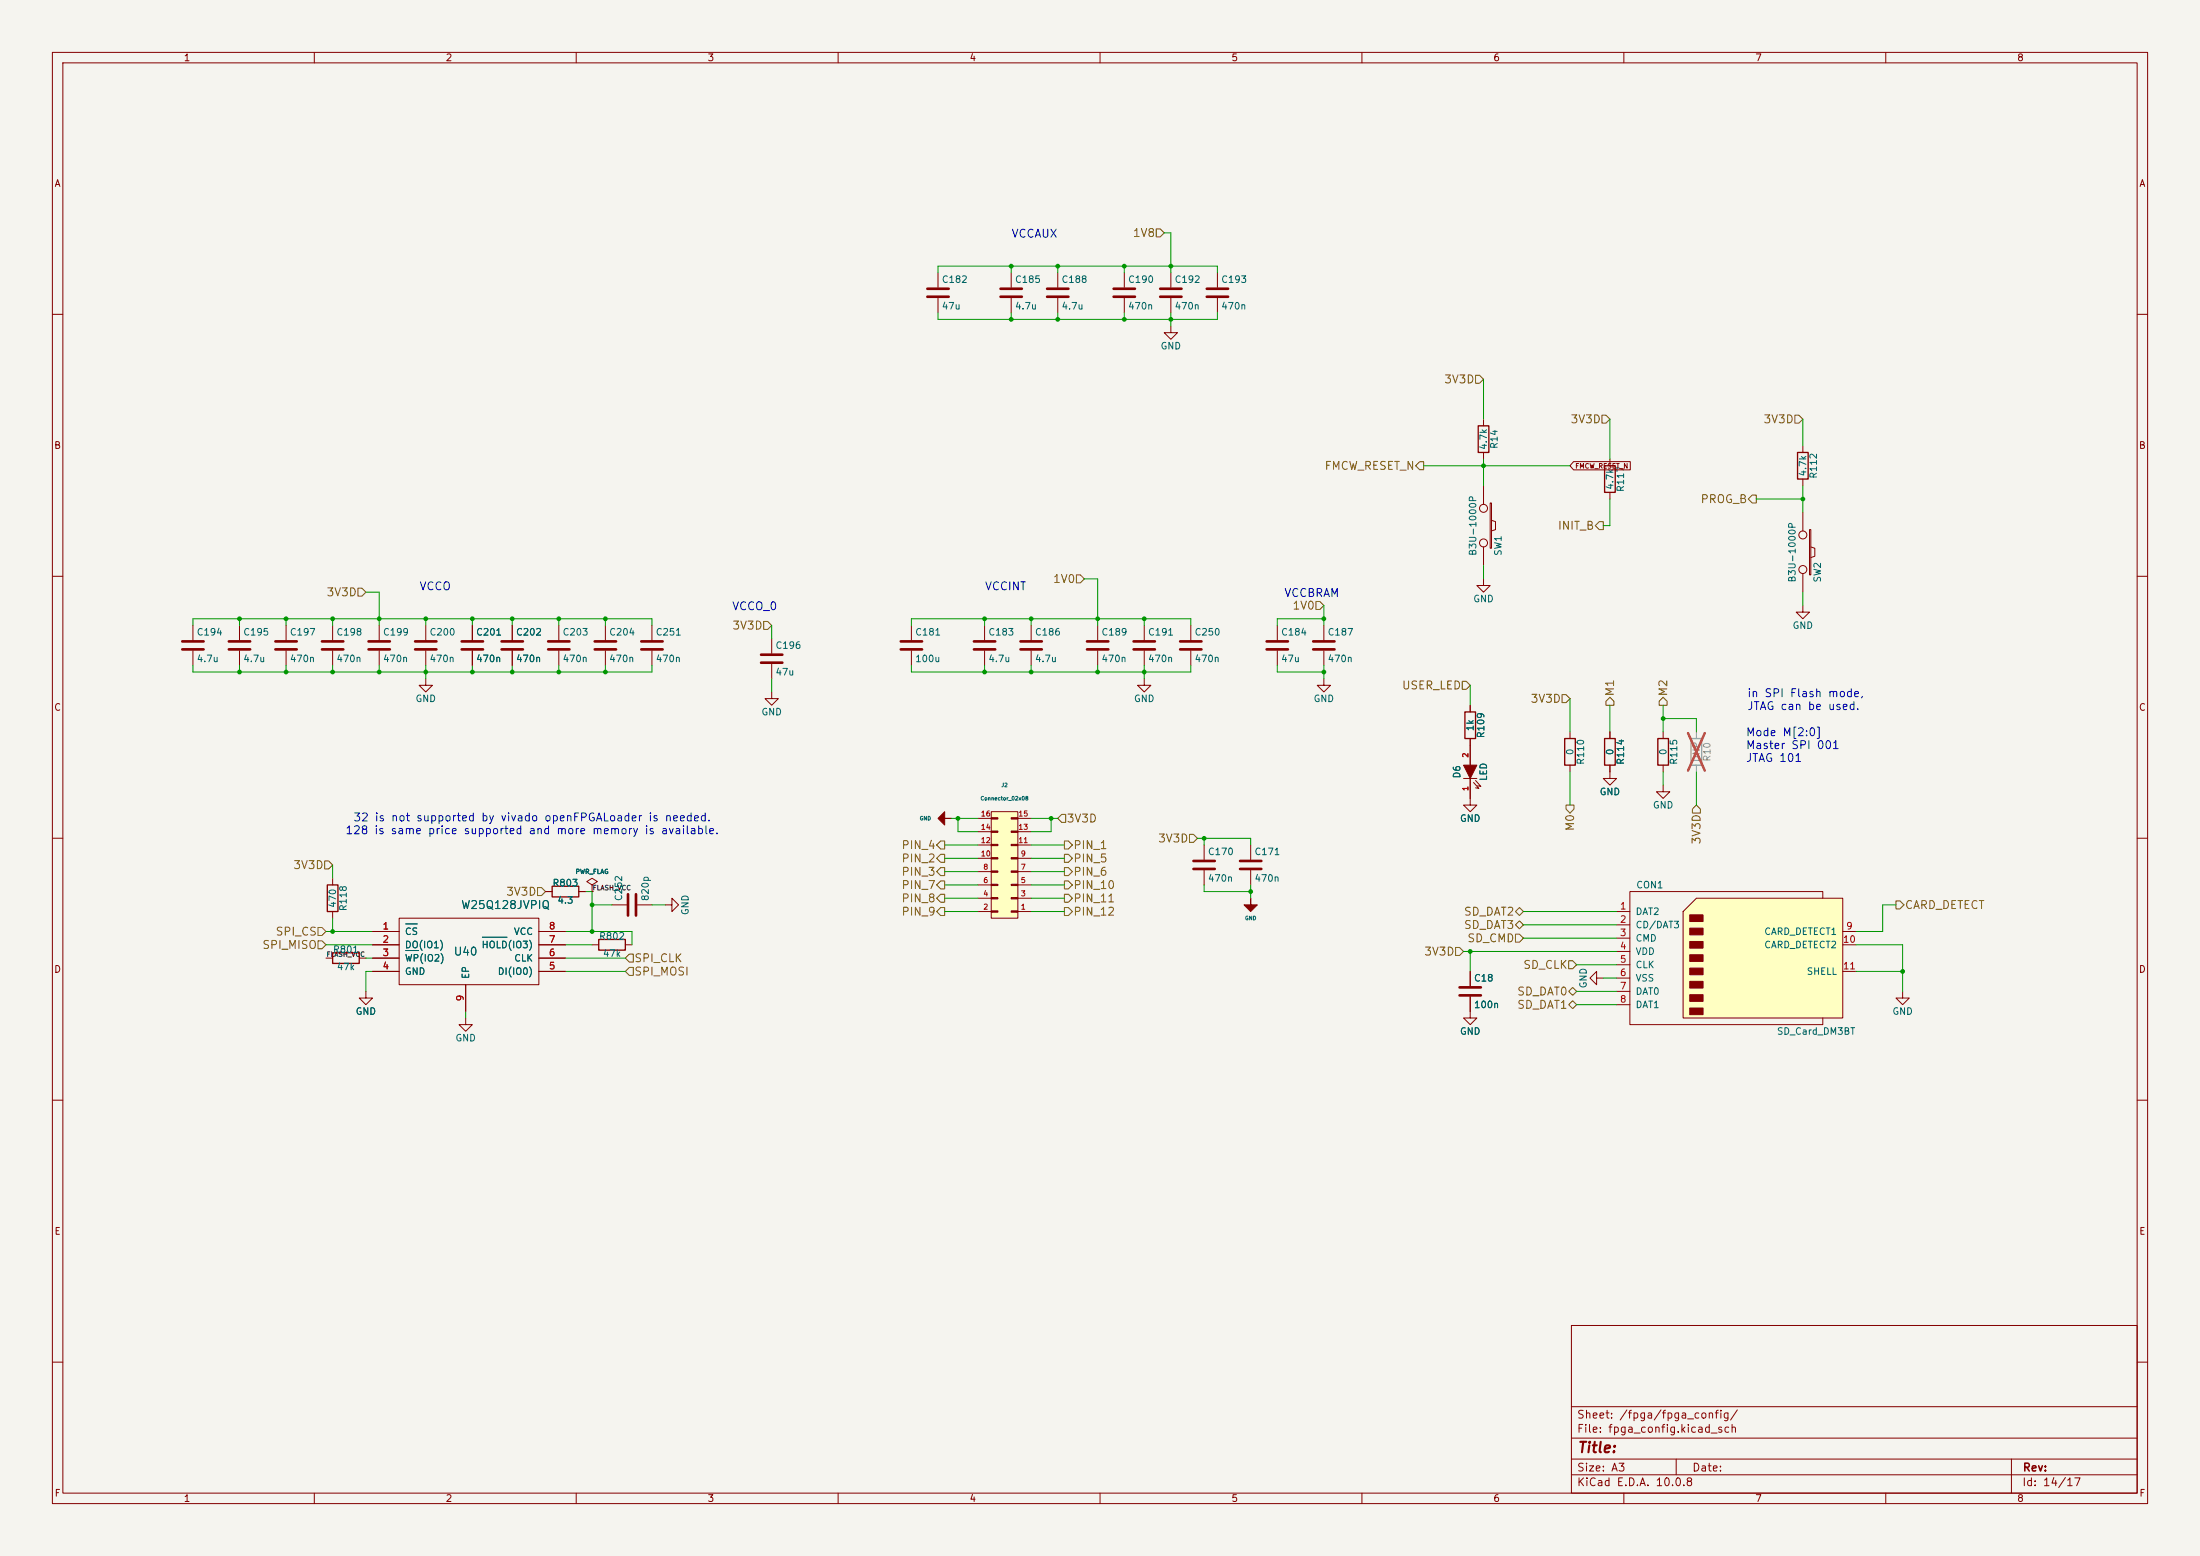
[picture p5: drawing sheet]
<svg xmlns="http://www.w3.org/2000/svg" width="420mm" height="297mm" viewBox="0 0 420 297" stroke-linecap="round" stroke-linejoin="round" font-family="sans-serif">
<path d="M0 0h420v297h-420z" fill="#f5f4ef" stroke="#f5f4ef" stroke-width=".19"/>
<g fill="none" stroke="#840000" stroke-width=".19">
<path d="M10 10h400v277h-400zM12 12h396v273h-396zM60 10v2M110 10v2M160 10v2M210 10v2M260 10v2M310 10v2M360 10v2M10 60h2M408 60h2M344.2 85.1v1.3"/>
<path d="M344.2 91.4v1.3M10 110h2M45.7 119.4v2.8M97.8 119.4v2.8M188 119.4v2.8M408 110h2M45.7 124.2v2.8M97.8 124.2v2.8M188 124.2v2.8M10 160h2M408 160h2M116.8 172.7h2.8"/>
<path d="M121.7 172.7h2.8M62.2 182.9h1.3M68.6 182.9h1.2M69.8 189.2v1.3h1.3l-1.3 1.3-1.2-1.3h1.2M280.7 185.4v2.8M280.7 190.2v2.8M10 210h2M408 210h2M300 253h108v32h-108zM10 260h2M300 278.5h108M300 274.5h108"/>
<path d="M300 268.5h108M320 278.5v3M384 278.5v6.5M408 260h2M60 285v2M110 285v2M160 285v2M210 285v2M260 285v2M300 281.5h108M310 285v2M360 285v2"/>
</g>
<g fill="#840000" stroke="#840000" stroke-width=".19">
<path d="M180.3 154.9v1.3h1.3h-1.3v1.3l-1.2-1.3z"/>
<path d="M238.8 171.5v1.2h1.2l-1.2 1.3-1.3-1.3h1.3z"/>
</g>
<path d="M343.2 86.4h2v5h-2zM63.5 181.9h5.1v2h-5.1z" fill="none" stroke="#840000" stroke-width=".25"/>
<path d="M43.7 122.4h4.1M43.7 124h4.1M95.8 122.4h4M95.8 124h4M185.9 122.4h4.1M185.9 124h4.1M119.9 170.7v4.1M121.4 170.7v4.1M278.6 188.5h4.1M278.6 190h4.1" fill="none" stroke="#840000" stroke-width=".51"/>
<path d="M189.2 154.9h5.1v20.4h-5.1z" fill="#ffffc2"/>
<g fill="none" stroke="#840000" stroke-width=".19">
<path d="M193 52.1v2.8M193 56.9v2.8M201.9 52.1v2.8M201.9 56.9v2.8M214.6 52.1v2.8M214.6 56.9v2.8M223.5 52.1v2.8M223.5 56.9v2.8M232.4 52.1v2.8M232.4 56.9v2.8M223.5 62.2v1.3h1.3l-1.3 1.3-1.3-1.3h1.3M283.2 80v1.3"/>
<path d="M283.2 86.4v1.2M283.2 92.7v3.6M284.5 96h.2v8.6h-.2zM284.7 99.3l.8 .3v1.5l-.8 .2M307.3 87.6v1.3M307.3 94v1.3M344.2 97.8v3.5M36.8 119.4v2.8M54.6 119.4v2.8M63.5 119.4v2.8M72.4 119.4v2.8M81.3 119.4v2.8"/>
<path d="M90.2 119.4v2.8M106.7 119.4v2.8M115.6 119.4v2.8M124.5 119.4v2.8M174 119.4v2.8M209.5 119.4v2.8M218.4 119.4v2.8M227.3 119.4v2.8M243.8 119.4v2.8M252.7 119.4v2.8M283.2 110.5v1.3h1.3l-1.3 1.2-1.3-1.2h1.3M283.2 104.4v3.6"/>
<path d="M344.2 115.6v1.2h1.2l-1.2 1.3-1.3-1.3h1.3M344.2 109.5v3.5M345.4 101.1h.3v8.6h-.3zM345.7 104.4l.8 .2v1.6l-.8 .2M36.8 124.2v2.8M54.6 124.2v2.8M63.5 124.2v2.8M72.4 124.2v2.8M81.3 129.5v1.3h1.2l-1.2 1.3-1.3-1.3h1.3M81.3 124.2v2.8M90.2 124.2v2.8M106.7 124.2v2.8"/>
<path d="M115.6 124.2v2.8M124.5 124.2v2.8M147.3 132.1v1.3h1.3l-1.3 1.2-1.3-1.2h1.3M147.3 121.9v2.8M147.3 126.7v2.8M174 124.2v2.8M209.5 124.2v2.8M218.4 129.5v1.3h1.3l-1.3 1.3-1.2-1.3h1.2M218.4 124.2v2.8M227.3 124.2v2.8M243.8 124.2v2.8M252.7 129.5v1.3h1.3l-1.3 1.3-1.2-1.3h1.2"/>
<path d="M252.7 124.2v2.8M280.7 134.6v1.3M299.7 139.7v1.3M307.3 139.7v1.3M186.7 158.8h3M186.7 156.2h3M189.2 154.9h5.1v20.4h-5.1zM193.9 158.8h2.9M193.9 156.2h2.9M279.4 148.6h2.5M280.7 148.6v5.1h1.2l-1.2 1.2-1.3-1.2h1.3M280.7 141v5.1"/>
<path d="M281.3 149.4l1 1.1-.6-.1M281.7 149l1 1.1-.6-.1M299.7 146.1v1.2M307.3 146.1v2.5h1.3l-1.3 1.3-1.2-1.3h1.2M63.5 167.6v1.3M63.5 174v1.3M71.1 177.8h5.1M76.2 175.3h26.7v12.7h-26.7zM102.9 177.8h5M104.1 170.2h1.3M110.5 170.2h1.3M113 168.9l1-.6-1-.7-1 .7 1 .6v1.3"/>
<path d="M113 170.2h.1M127 172.7h1.3v-1.2l1.2 1.2-1.2 1.3v-1.3M186.7 174h3M186.7 171.5h3M186.7 168.9h3M186.7 166.4h3M186.7 163.8h3M186.7 161.3h3M193.9 174h2.9M193.9 171.5h2.9M193.9 168.9h2.9M193.9 166.4h2.9"/>
<path d="M193.9 163.8h2.9M193.9 161.3h2.9M229.9 161.3v2.8M229.9 166.1v2.8M238.8 161.3v2.8M238.8 166.1v2.8M71.1 180.3h5.1M71.1 182.9h5.1M71.1 185.4h5.1M88.9 194.3v1.3h1.3l-1.3 1.3-1.3-1.3h1.3M88.9 188v5M102.9 180.3h5"/>
<path d="M102.9 182.9h5M102.9 185.4h5M113 180.3h1.3M119.4 180.3h1.2M280.7 193v1.3h1.2l-1.2 1.3-1.3-1.3h1.3M304.8 186.7v-1.3l-1.3 1.3 1.3 1.3v-1.3h1.3"/>
<circle cx="283.2" cy="97" r=".76"/>
<circle cx="283.2" cy="103.6" r=".76"/>
<circle cx="344.2" cy="102.1" r=".76"/>
<circle cx="344.2" cy="108.7" r=".76"/>
</g>
<g fill="#840000" stroke="#840000" stroke-width=".19">
<path d="M193 173.9h1.3v.2h-1.3z"/>
<path d="M193 171.3h1.3v.3h-1.3z"/>
<path d="M193 168.8h1.3v.2h-1.3z"/>
<path d="M193 166.2h1.3v.3h-1.3z"/>
<path d="M193 163.7h1.3v.3h-1.3z"/>
<path d="M193 161.2h1.3v.2h-1.3z"/>
<path d="M193 158.6h1.3v.3h-1.3z"/>
<path d="M193 156.1h1.3v.2h-1.3z"/>
<path d="M189.2 173.9h1.3v.2h-1.3z"/>
<path d="M189.2 171.3h1.3v.3h-1.3z"/>
<path d="M189.2 168.8h1.3v.2h-1.3z"/>
<path d="M189.2 166.2h1.3v.3h-1.3z"/>
<path d="M189.2 163.7h1.3v.3h-1.3z"/>
<path d="M189.2 161.2h1.3v.2h-1.3z"/>
<path d="M189.2 158.6h1.3v.3h-1.3z"/>
<path d="M189.2 156.1h1.3v.2h-1.3z"/>
<path d="M279.4 146.1h2.5l-1.2 2.5z"/>
</g>
<g fill="none" stroke="#840000" stroke-width=".51">
<path d="M191 55.1h4.1M191 56.6h4.1M199.9 55.1h4.1M199.9 56.6h4.1M212.6 55.1h4.1M212.6 56.6h4.1M221.5 55.1h4.1M221.5 56.6h4.1M230.4 55.1h4M230.4 56.6h4M34.8 122.4h4.1M34.8 124h4.1"/>
<path d="M52.6 122.4h4M52.6 124h4M61.5 122.4h4M61.5 124h4M70.4 122.4h4M70.4 124h4M79.2 122.4h4.1M79.2 124h4.1M88.1 122.4h4.1M88.1 124h4.1M104.6 122.4h4.1M104.6 124h4.1"/>
<path d="M113.5 122.4h4.1M113.5 124h4.1M122.4 122.4h4.1M122.4 124h4.1M145.3 125h4.1M145.3 126.5h4.1M172 122.4h4M172 124h4M207.5 122.4h4.1M207.5 124h4.1M216.4 122.4h4.1M216.4 124h4.1"/>
<path d="M225.3 122.4h4.1M225.3 124h4.1M241.8 122.4h4.1M241.8 124h4.1M250.7 122.4h4.1M250.7 124h4.1M227.8 164.3h4.1M227.8 165.9h4.1M236.7 164.3h4.1M236.7 165.9h4.1"/>
</g>
<path d="M282.2 81.3h2v5.1h-2zM306.3 88.9h2.1v5.1h-2.1zM279.7 135.9h2v5.1h-2zM298.7 141h2v5.1h-2zM306.3 141h2.1v5.1h-2.1zM62.5 168.9h2v5.1h-2zM105.4 169.2h5.1v2h-5.1zM114.3 179.3h5.1v2.1h-5.1z" fill="none" stroke="#840000" stroke-width=".25"/>
<path d="M77.4 176.4h2.3M92.1 178.9h4.7M77.4 181.4h2.5" fill="none" stroke="#006464" stroke-width=".19"/>
<path d="M321.3 174l2.5-2.5h28v22.8h-30.5z" fill="#ffffc2"/>
<g fill="none" stroke="#840000" stroke-width=".19">
<path d="M179.1 52.1v2.8M179.1 56.9v2.8M300.4 88.1h10.8v1.6h-10.8l-.7-.8zM90.2 119.4v2.8M97.8 119.4v2.8M196.8 119.4v2.8M90.2 124.2v2.8M97.8 124.2v2.8M196.8 124.2v2.8M280.7 134.6v1.3M307.3 139.7v1.3M317.5 139.7v1.3"/>
<path d="M280.7 141v5.1M280.7 148.6v3.8M307.3 146.1v1.2M317.5 149.9v1.2h1.3l-1.3 1.3-1.3-1.3h1.3M317.5 146.1v1.2M71.1 177.8h5.1M102.9 177.8h5M104.1 170.2h1.3M110.5 170.2h1.3M113 170.2h.1M308.6 174h2.5M308.6 176.5h2.5"/>
<path d="M308.6 179.1h2.5M321.3 174l2.5-2.5h28v22.8h-30.5zM348 171.5v-1.3h-36.9v25.4h36.9v-1.3M351.8 177.8h2.5M71.1 180.3h5.1M71.1 185.4h5.1M71.1 182.9h5.1M88.9 188v5M102.9 180.3h5M102.9 185.4h5M102.9 182.9h5M280.7 185.4v2.8"/>
<path d="M280.7 190.2v2.8M308.6 181.6h2.5M308.6 184.2h2.5M308.6 186.7h2.5M308.6 189.2h2.5M308.6 191.8h2.5M351.8 180.3h2.5M351.8 185.4h2.5M363.2 189.2v1.3h1.3l-1.3 1.3-1.3-1.3h1.3"/>
</g>
<g fill="#840000" stroke="#840000" stroke-width=".19">
<path d="M322.6 174.6h2.5v1.3h-2.5z"/>
<path d="M322.6 177.2h2.5v1.2h-2.5z"/>
<path d="M322.6 179.7h2.5v1.3h-2.5z"/>
<path d="M322.6 182.2h2.5v1.3h-2.5z"/>
<path d="M322.6 184.8h2.5v1.3h-2.5z"/>
<path d="M322.6 187.3h2.5v1.3h-2.5z"/>
<path d="M322.6 189.9h2.5v1.2h-2.5z"/>
<path d="M322.6 192.4h2.5v1.3h-2.5z"/>
</g>
<path d="M322.8 141h2.1v5.1h-2.1z" fill="none" stroke="#9c9b98" stroke-width=".25"/>
<path d="M323.8 139.7v1.3M323.8 146.1v1.2" fill="none" stroke="#9c9b98" stroke-width=".19"/>
<path d="M322.2 139.9l3.3 7.2M325.5 139.9l-3.3 7.2" fill="none" stroke="#e12e31" stroke-width=".46"/>
<path d="M316.5 141h2v5.1h-2z" fill="none" stroke="#840000" stroke-width=".25"/>
<path d="M177 55.1h4.1M177 56.6h4.1M194.8 122.4h4.1M194.8 124h4.1" fill="none" stroke="#840000" stroke-width=".51"/>
<g fill="none" stroke="#725600" stroke-width=".19">
<path d="M220.7 43.7h.8l.7 .8-.7 .7h-.8zM281.7 71.6h.7l.8 .8-.8 .8h-.7zM305.8 79.2h.8l.7 .8-.7 .8h-.8zM342.6 79.2h.8l.8 .8-.8 .8h-.8zM270.3 88.9l.7-.8h.8v1.6h-.8zM305.3 99.6h.8v1.5h-.8l-.8-.8zM333.8 95.3l.7-.8h.8v1.5h-.8zM68.3 112.3h.8l.7 .7-.7 .8h-.8zM145.8 118.6h.8l.7 .8-.7 .7h-.8zM205.5 109.7h.7l.8 .8-.8 .8h-.7zM251.2 114.8h.8l.7 .8-.7 .7h-.8zM279.1 130h.8l.8 .8-.8 .8h-.8z"/>
<path d="M298.2 132.6h.8l.7 .8-.7 .7h-.8zM307.3 133.1l.8 .8v.7h-1.5v-.7zM317.5 133.1l.8 .8v.7h-1.6v-.7zM202.7 155.4h.8v1.6h-.8l-.8-.8zM227.1 159.3h.7l.8 .7-.8 .8h-.7zM299 153.7h1.5v.7l-.8 .8-.7-.8zM323.8 153.7l.8 .7v.8h-1.5v-.8zM60.7 179.6h.8l.7 .7-.7 .8h-.8zM60.7 177h.8l.7 .8-.7 .8h-.8zM62 164.3h.7l.8 .8-.8 .8h-.7zM102.6 169.4h.8l.7 .8-.7 .7h-.8zM178.8 161.3l.8-.8h.7v1.6h-.7z"/>
<path d="M179.6 170.7h.7v1.5h-.7l-.8-.7zM179.6 168.1h.7v1.6h-.7l-.8-.8zM179.6 173.2h.7v1.6h-.7l-.8-.8zM179.6 165.6h.7v1.5h-.7l-.8-.7zM179.6 163.1h.7v1.5h-.7l-.8-.8zM203.2 165.6h.8l.7 .8-.7 .7h-.8zM203.2 168.1h.8l.7 .8-.7 .8h-.8zM203.2 163.1h.8l.7 .7-.7 .8h-.8zM203.2 160.5h.8l.7 .8-.7 .8h-.8zM203.2 173.2h.8l.7 .8-.7 .8h-.8zM203.2 170.7h.8l.7 .8-.7 .7h-.8zM289.3 178.3h.8l.7 .8-.7 .7h-.8z"/>
<path d="M289.3 176.5l.8-.7 .7 .7-.7 .8zM290.1 173.2l.7 .8-.7 .8-.8-.8zM361.9 172h.8l.8 .7-.8 .8h-.8zM120.1 184.7h.8v1.5h-.8l-.7-.8zM120.1 182.1h.8v1.5h-.8l-.7-.7zM277.9 180.8h.7l.8 .8-.8 .8h-.7zM299.5 183.4h.7l.8 .8-.8 .7h-.7zM299.5 191.8l.7-.8 .8 .8-.8 .7zM299.5 189.2l.7-.7 .8 .7-.8 .8z"/>
</g>
<g fill="none" stroke="#009600" stroke-width=".19">
<path d="M179.1 52.1v-1.3h53.3v1.3M179.1 59.7v1.3h53.3v-1.3M193 50.8v1.3M193 59.7v1.3M201.9 50.8v1.3M201.9 59.7v1.3M214.6 50.8v1.3M214.6 59.7v1.3M222.2 44.5h1.3v7.6M223.5 59.7v2.5M283.2 72.4v7.6M271.8 88.9h27.9"/>
<path d="M283.2 87.6v5.1M307.3 80v7.6M307.3 95.3v5h-1.2M335.3 95.3h8.9M344.2 80v5.1M344.2 92.7v5.1M36.8 119.4v-1.3h87.7v1.3M45.7 118.1v1.3M54.6 118.1v1.3M63.5 118.1v1.3M69.8 113h2.6v6.4M81.3 118.1v1.3"/>
<path d="M90.2 118.1v1.3M97.8 118.1v1.3M106.7 118.1v1.3M115.6 118.1v1.3M147.3 119.4v2.5M174 119.4v-1.3h53.3v1.3M188 118.1v1.3M196.8 118.1v1.3M207 110.5h2.5v8.9M218.4 118.1v1.3M252.7 118.1h-8.9v1.3M252.7 115.6v3.8"/>
<path d="M283.2 108v2.5M344.2 113v2.6M36.8 127v1.3h87.7v-1.3M45.7 127v1.3M54.6 127v1.3M63.5 127v1.3M72.4 127v1.3M81.3 127v2.5M90.2 127v1.3M97.8 127v1.3M106.7 127v1.3M115.6 127v1.3"/>
<path d="M147.3 129.5v2.6M174 127v1.3h53.3v-1.3M188 127v1.3M196.8 127v1.3M209.5 127v1.3M218.4 127v2.5M243.8 127v1.3h8.9M252.7 127v2.5M280.7 130.8v3.8M299.7 133.4v6.3M307.3 134.6v5.1M317.5 134.6v5.1"/>
<path d="M317.5 137.2h6.3v2.5M181.6 156.2h5.1M182.9 156.2v2.6h3.8M196.8 156.2h5.1M200.7 156.2v2.6h-3.9M299.7 147.3v6.4M317.5 147.3v2.6M323.8 147.3v6.4M62.2 177.8h8.9M63.5 165.1v2.5M63.5 175.3v2.5M107.9 177.8h12.7v2.5"/>
<path d="M111.8 170.2h1.2v7.6M113 172.7h3.8M124.5 172.7h2.5M180.3 174h6.4M180.3 163.8h6.4M180.3 166.4h6.4M180.3 161.3h6.4M180.3 171.5h6.4M180.3 168.9h6.4M196.8 174h6.4M196.8 163.8h6.4M196.8 166.4h6.4"/>
<path d="M196.8 161.3h6.4M196.8 171.5h6.4M196.8 168.9h6.4M228.6 160h10.2v1.3M229.9 168.9v1.3h8.9M229.9 160v1.3M238.8 168.9v2.6M290.8 176.5h17.8M290.8 174h17.8M290.8 179.1h17.8M361.9 172.7h-2.5v5.1h-5.1M62.2 180.3h8.9"/>
<path d="M69.8 182.9h1.3M71.1 185.4h-1.3v3.8M88.9 193v1.3M107.9 180.3h5.1M107.9 185.4h11.5M107.9 182.9h11.5M279.4 181.6h29.2M280.7 181.6v3.8M301 184.2h7.6M301 189.2h7.6M301 191.8h7.6M306.1 186.7h2.5"/>
<path d="M354.3 180.3h8.9v8.9M354.3 185.4h8.9"/>
</g>
<path d="M77.4 176.4h2.3M92.1 178.9h4.7M77.4 181.4h2.5" fill="none" stroke="#006464" stroke-width=".19"/>
<g fill="#009600">
<circle cx="45.7" cy="128.3" r=".46"/>
<circle cx="54.6" cy="118.1" r=".46"/>
<circle cx="45.7" cy="118.1" r=".46"/>
<circle cx="90.2" cy="118.1" r=".46"/>
<circle cx="54.6" cy="128.3" r=".46"/>
<circle cx="72.4" cy="118.1" r=".46"/>
<circle cx="63.5" cy="118.1" r=".46"/>
<circle cx="81.3" cy="118.1" r=".46"/>
<circle cx="97.8" cy="118.1" r=".46"/>
<circle cx="188" cy="118.1" r=".46"/>
<circle cx="200.7" cy="156.2" r=".46"/>
<circle cx="182.9" cy="156.2" r=".46"/>
<circle cx="188" cy="128.3" r=".46"/>
<circle cx="97.8" cy="128.3" r=".46"/>
<circle cx="115.6" cy="128.3" r=".46"/>
<circle cx="113" cy="177.8" r=".46"/>
<circle cx="113" cy="172.7" r=".46"/>
<circle cx="106.7" cy="118.1" r=".46"/>
<circle cx="106.7" cy="128.3" r=".46"/>
<circle cx="115.6" cy="118.1" r=".46"/>
<circle cx="63.5" cy="128.3" r=".46"/>
<circle cx="81.3" cy="128.3" r=".46"/>
<circle cx="90.2" cy="128.3" r=".46"/>
<circle cx="72.4" cy="128.3" r=".46"/>
<circle cx="63.5" cy="177.8" r=".46"/>
<circle cx="193" cy="50.8" r=".46"/>
<circle cx="201.9" cy="50.8" r=".46"/>
<circle cx="223.5" cy="50.8" r=".46"/>
<circle cx="214.6" cy="50.8" r=".46"/>
<circle cx="201.9" cy="61" r=".46"/>
<circle cx="193" cy="61" r=".46"/>
<circle cx="280.7" cy="181.6" r=".46"/>
<circle cx="229.9" cy="160" r=".46"/>
<circle cx="238.8" cy="170.2" r=".46"/>
<circle cx="252.7" cy="118.1" r=".46"/>
<circle cx="218.4" cy="128.3" r=".46"/>
<circle cx="218.4" cy="118.1" r=".46"/>
<circle cx="252.7" cy="128.3" r=".46"/>
<circle cx="344.2" cy="95.3" r=".46"/>
<circle cx="196.8" cy="128.3" r=".46"/>
<circle cx="209.5" cy="128.3" r=".46"/>
<circle cx="317.5" cy="137.2" r=".46"/>
<circle cx="283.2" cy="88.9" r=".46"/>
<circle cx="363.2" cy="185.4" r=".46"/>
<circle cx="209.5" cy="118.1" r=".46"/>
<circle cx="214.6" cy="61" r=".46"/>
<circle cx="223.5" cy="61" r=".46"/>
<circle cx="196.8" cy="118.1" r=".46"/>
</g>
<text font-size="2" fill="#840000" x="301" y="277.8">Title:</text>
<g font-size="1.5" fill="#0000c2">
<text x="193" y="45.7">VCCAUX</text>
<text x="80" y="113">VCCO</text>
<text x="187.9" y="113">VCCINT</text>
<text x="139.6" y="116.9">VCCO_0</text>
<text x="245.1" y="114.3">VCCBRAM</text>
<text x="333.4" y="133.5">in SPI Flash mode,</text>
<text x="333.4" y="135.9">JTAG can be used.</text>
<text x="333.2" y="140.9">Mode M[2:0]</text>
<text x="333.2" y="143.4">Master SPI 001</text>
<text x="333.2" y="145.8">JTAG 101</text>
<text x="65.8" y="159.6">128 is same price supported and more memory is available.</text>
<text x="67.3" y="157.2">32 is not supported by vivado openFPGALoader is needed.</text>
</g>
<g font-size="1.5" fill="#725600">
<text x="216.1" y="45.6">1V8</text>
<text x="275.6" y="73.5">3V3D</text>
<text x="299.7" y="81.2">3V3D</text>
<text x="336.5" y="81.2">3V3D</text>
<text x="252.8" y="90.1">FMCW_RESET_N</text>
<text x="297.3" y="101.5">INIT_B</text>
<text x="324.5" y="96.4">PROG_B</text>
<text x="200.9" y="111.6">1V0</text>
<text x="62.2" y="114.2">3V3D</text>
<text x="246.6" y="116.7">1V0</text>
<text x="139.7" y="120.5">3V3D</text>
<text x="267.5" y="132">USER_LED</text>
<text x="292.1" y="134.5">3V3D</text>
<text x="308.5" y="133" transform="rotate(-90 308.5 133)">M1</text>
<text x="318.7" y="133" transform="rotate(-90 318.7 133)">M2</text>
<text x="203.5" y="157.4">3V3D</text>
<text x="221" y="161.2">3V3D</text>
<text x="300.9" y="158.8" transform="rotate(-90 300.9 158.8)">M0</text>
<text x="325" y="161.3" transform="rotate(-90 325 161.3)">3V3D</text>
<text x="55.9" y="166.3">3V3D</text>
<text x="172" y="167.5">PIN_3</text>
<text x="172" y="165">PIN_2</text>
<text x="172" y="162.4">PIN_4</text>
<text x="204.8" y="167.5">PIN_6</text>
<text x="204.8" y="165">PIN_5</text>
<text x="204.8" y="162.4">PIN_1</text>
<text x="96.5" y="171.3">3V3D</text>
<text x="172" y="172.6">PIN_8</text>
<text x="172" y="170.1">PIN_7</text>
<text x="204.8" y="170.1">PIN_10</text>
<text x="204.8" y="172.6">PIN_11</text>
<text x="363.5" y="173.9">CARD_DETECT</text>
<text x="52.5" y="179">SPI_CS</text>
<text x="172" y="175.1">PIN_9</text>
<text x="204.8" y="175.1">PIN_12</text>
<text x="279.4" y="175.1">SD_DAT2</text>
<text x="279.4" y="177.7">SD_DAT3</text>
<text x="50" y="181.5">SPI_MISO</text>
<text x="121" y="184">SPI_CLK</text>
<text x="271.8" y="182.8">3V3D</text>
<text x="280" y="180.2">SD_CMD</text>
<text x="290.7" y="185.3">SD_CLK</text>
<text x="121" y="186.6">SPI_MOSI</text>
<text x="289.5" y="190.4">SD_DAT0</text>
<text x="289.5" y="192.9">SD_DAT1</text>
</g>
<g font-size="1.5" fill="#006464">
<text x="87.9" y="173.9">W25Q128JVPIQ</text>
<text x="86.5" y="182.8">U40</text>
</g>
<g font-size="1.5" fill="#840000">
<text x="300.9" y="273.8">File: fpga_config.kicad_sch</text>
<text x="300.9" y="271.1">Sheet: /fpga/fpga_config/</text>
<text x="300.9" y="281.2">Size: A3</text>
<text x="322.9" y="281.2">Date:</text>
<text x="386" y="281.2">Rev:</text>
<text x="300.9" y="284">KiCad E.D.A. 10.0.8</text>
<text x="385.9" y="284">Id: 14/17</text>
</g>
<g font-size="1.3" fill="#840000">
<text x="35" y="12">1</text>
<text x="85" y="12">2</text>
<text x="135" y="12">3</text>
<text x="185" y="12">4</text>
<text x="235" y="12">5</text>
<text x="285" y="12">6</text>
<text x="335" y="12">7</text>
<text x="385" y="12">8</text>
<text x="10.3" y="36">A</text>
<text x="408.3" y="36">A</text>
<text x="10.2" y="86">B</text>
<text x="408.2" y="86">B</text>
<text x="10.2" y="136">C</text>
<text x="408.2" y="136">C</text>
<text x="10.2" y="186">D</text>
<text x="408.2" y="186">D</text>
<text x="10.3" y="236">E</text>
<text x="408.3" y="236">E</text>
<text x="10.3" y="286">F</text>
<text x="35" y="287">1</text>
<text x="85" y="287">2</text>
<text x="135" y="287">3</text>
<text x="185" y="287">4</text>
<text x="235" y="287">5</text>
<text x="285" y="287">6</text>
<text x="335" y="287">7</text>
<text x="385" y="287">8</text>
<text x="408.3" y="286">F</text>
</g>
<g font-size="1.3" fill="#006464">
<text x="179.7" y="54.3">C182</text>
<text x="179.7" y="59.4">47u</text>
<text x="193.7" y="54.3">C185</text>
<text x="193.7" y="59.4">4.7u</text>
<text x="202.5" y="54.3">C188</text>
<text x="202.5" y="59.4">4.7u</text>
<text x="215.2" y="54.3">C190</text>
<text x="215.2" y="59.4">470n</text>
<text x="224.1" y="54.3">C192</text>
<text x="224.1" y="59.4">470n</text>
<text x="233" y="54.3">C193</text>
<text x="233" y="59.4">470n</text>
<text x="221.5" y="67">GND</text>
<text x="284.2" y="86" transform="rotate(-90 284.2 86)">4.7k</text>
<text x="286.2" y="85.8" transform="rotate(-90 286.2 85.8)">R14</text>
<text x="308.3" y="93.6" transform="rotate(-90 308.3 93.6)">4.7k</text>
<text x="310.3" y="94" transform="rotate(-90 310.3 94)">R117</text>
<text x="345.1" y="91.1" transform="rotate(-90 345.1 91.1)">4.7k</text>
<text x="347.2" y="91.5" transform="rotate(-90 347.2 91.5)">R112</text>
<text x="282.1" y="106.2" transform="rotate(-90 282.1 106.2)">B3U-1000P</text>
<text x="287" y="106.2" transform="rotate(-90 287 106.2)">SW1</text>
<text x="343.1" y="111.3" transform="rotate(-90 343.1 111.3)">B3U-1000P</text>
<text x="347.9" y="111.3" transform="rotate(-90 347.9 111.3)">SW2</text>
<text x="281.1" y="115.3">GND</text>
<text x="37.4" y="121.6">C194</text>
<text x="46.3" y="121.6">C195</text>
<text x="55.2" y="121.6">C197</text>
<text x="64.1" y="121.6">C198</text>
<text x="73" y="121.6">C199</text>
<text x="81.9" y="121.6">C200</text>
<text x="90.8" y="121.6">C201</text>
<text x="98.4" y="121.6">C202</text>
<text x="107.3" y="121.6">C203</text>
<text x="116.2" y="121.6">C204</text>
<text x="125.1" y="121.6">C251</text>
<text x="147.9" y="124.2">C196</text>
<text x="174.6" y="121.6">C181</text>
<text x="188.6" y="121.6">C183</text>
<text x="197.5" y="121.6">C186</text>
<text x="210.2" y="121.6">C189</text>
<text x="219.1" y="121.6">C191</text>
<text x="227.9" y="121.6">C250</text>
<text x="244.5" y="121.6">C184</text>
<text x="253.3" y="121.6">C187</text>
<text x="342.1" y="120.3">GND</text>
<text x="37.4" y="126.7">4.7u</text>
<text x="46.3" y="126.7">4.7u</text>
<text x="55.2" y="126.7">470n</text>
<text x="64.1" y="126.7">470n</text>
<text x="73" y="126.7">470n</text>
<text x="81.9" y="126.7">470n</text>
<text x="90.8" y="126.7">470n</text>
<text x="98.4" y="126.7">470n</text>
<text x="107.3" y="126.7">470n</text>
<text x="116.2" y="126.7">470n</text>
<text x="125.1" y="126.7">470n</text>
<text x="147.9" y="129.2">47u</text>
<text x="174.6" y="126.7">100u</text>
<text x="188.6" y="126.7">4.7u</text>
<text x="197.5" y="126.7">4.7u</text>
<text x="210.2" y="126.7">470n</text>
<text x="219.1" y="126.7">470n</text>
<text x="227.9" y="126.7">470n</text>
<text x="244.5" y="126.7">47u</text>
<text x="253.3" y="126.7">470n</text>
<text x="79.2" y="134.3">GND</text>
<text x="145.3" y="136.9">GND</text>
<text x="216.4" y="134.3">GND</text>
<text x="250.7" y="134.3">GND</text>
<text x="281.6" y="139.7" transform="rotate(-90 281.6 139.7)">1k</text>
<text x="283.7" y="141" transform="rotate(-90 283.7 141)">R109</text>
<text x="279.1" y="148.7" transform="rotate(-90 279.1 148.7)">D6</text>
<text x="284.2" y="149.2" transform="rotate(-90 284.2 149.2)">LED</text>
<text x="300.7" y="144.2" transform="rotate(-90 300.7 144.2)">0</text>
<text x="302.7" y="146.1" transform="rotate(-90 302.7 146.1)">R110</text>
<text x="308.3" y="144.2" transform="rotate(-90 308.3 144.2)">0</text>
<text x="310.3" y="146.1" transform="rotate(-90 310.3 146.1)">R114</text>
<text x="318.5" y="144.2" transform="rotate(-90 318.5 144.2)">0</text>
<text x="320.5" y="146.1" transform="rotate(-90 320.5 146.1)">R115</text>
<text x="305.3" y="152.1">GND</text>
<text x="315.4" y="154.6">GND</text>
<text x="278.6" y="157.2">GND</text>
<text x="230.5" y="163.5">C170</text>
<text x="239.4" y="163.5">C171</text>
<text x="64.5" y="173.4" transform="rotate(-90 64.5 173.4)">470</text>
<text x="105.4" y="169.5">R803</text>
<text x="106.3" y="172.8">4.3</text>
<text x="119.1" y="172.1" transform="rotate(-90 119.1 172.1)">C252</text>
<text x="124.2" y="172.1" transform="rotate(-90 124.2 172.1)">820p</text>
<text x="230.5" y="168.6">470n</text>
<text x="239.4" y="168.6">470n</text>
<text x="312.3" y="169.9">CON1</text>
<text x="66.5" y="174" transform="rotate(-90 66.5 174)">R118</text>
<text x="77.2" y="178.8">CS</text>
<text x="98" y="178.8">VCC</text>
<text x="114.3" y="179.7">R802</text>
<text x="131.8" y="174.8" transform="rotate(-90 131.8 174.8)">GND</text>
<text x="312.1" y="175">DAT2</text>
<text x="312.1" y="177.5">CD/DAT3</text>
<text x="336.7" y="178.8">CARD_DETECT1</text>
<text x="63.5" y="182.2">R801</text>
<text x="64.2" y="185.5">47k</text>
<text x="77.2" y="181.3">DO(IO1)</text>
<text x="77.2" y="183.8">WP(IO2)</text>
<text x="91.8" y="181.3">HOLD(IO3)</text>
<text x="98.1" y="183.8">CLK</text>
<text x="115" y="183">47k</text>
<text x="312.1" y="180">CMD</text>
<text x="312.1" y="182.6">VDD</text>
<text x="312.1" y="185.1">CLK</text>
<text x="336.7" y="181.3">CARD_DETECT2</text>
<text x="77.2" y="186.4">GND</text>
<text x="89.9" y="187" transform="rotate(-90 89.9 187)">EP</text>
<text x="94.9" y="186.4">DI(IO0)</text>
<text x="281.3" y="187.7">C18</text>
<text x="303.2" y="188.8" transform="rotate(-90 303.2 188.8)">GND</text>
<text x="312.1" y="187.7">VSS</text>
<text x="312.1" y="190.2">DAT0</text>
<text x="344.8" y="186.4">SHELL</text>
<text x="67.8" y="194">GND</text>
<text x="278.6" y="197.8">GND</text>
<text x="281.3" y="192.7">100n</text>
<text x="312.1" y="192.7">DAT1</text>
<text x="339.1" y="197.8">SD_Card_DM3BT</text>
<text x="361.2" y="194">GND</text>
<text x="86.8" y="199.1">GND</text>
</g>
<g font-size="1.3" fill="#939391">
<text x="324.8" y="145.6" transform="rotate(-90 324.8 145.6)">DNP</text>
<text x="326.8" y="145.5" transform="rotate(-90 326.8 145.5)">R10</text>
</g>
<g font-size="1.3" fill="#a90000">
<text x="309.1" y="173.9">1</text>
<text x="72.9" y="177.7">1</text>
<text x="104.7" y="177.7">8</text>
<text x="309.1" y="176.4">2</text>
<text x="309.1" y="179">3</text>
<text x="352.3" y="177.7">9</text>
<text x="72.9" y="180.3">2</text>
<text x="72.9" y="182.8">3</text>
<text x="72.9" y="185.3">4</text>
<text x="104.7" y="185.3">5</text>
<text x="104.7" y="182.8">6</text>
<text x="104.7" y="180.3">7</text>
<text x="309.1" y="181.5">4</text>
<text x="309.1" y="184.1">5</text>
<text x="351.7" y="180.3">10</text>
<text x="351.7" y="185.3">11</text>
<text x="88.8" y="191.2" transform="rotate(-90 88.8 191.2)">9</text>
<text x="309.1" y="186.6">6</text>
<text x="309.1" y="189.1">7</text>
<text x="309.1" y="191.7">8</text>
</g>
<g font-size="1" fill="#a90000">
<text x="280.5" y="144.7" transform="rotate(-90 280.5 144.7)">2</text>
<text x="280.5" y="151.1" transform="rotate(-90 280.5 151.1)">1</text>
<text x="187.1" y="161.2">12</text>
<text x="187.1" y="158.6">14</text>
<text x="187.1" y="156.1">16</text>
<text x="194.3" y="161.2">11</text>
<text x="194.3" y="158.6">13</text>
<text x="194.3" y="156.1">15</text>
<text x="187.1" y="163.7">10</text>
<text x="187.6" y="166.2">8</text>
<text x="194.8" y="166.2">7</text>
<text x="194.8" y="163.7">9</text>
<text x="187.6" y="173.9">2</text>
<text x="187.6" y="171.3">4</text>
<text x="187.6" y="168.8">6</text>
<text x="194.8" y="173.9">1</text>
<text x="194.8" y="171.3">3</text>
<text x="194.8" y="168.8">5</text>
</g>
<text font-size=".9" fill="#840000" x="300.6" y="89.6">FMCW_RESET_N</text>
<text font-size=".9" fill="#006464" x="109.8" y="167">PWR_FLAG</text>
<g font-size=".9" fill="#0f0f0f">
<text x="113" y="170.1">FLASH_VCC</text>
<text x="62.2" y="182.8">FLASH_VCC</text>
</g>
<g font-size=".7" fill="#006464">
<text x="187.1" y="152.9">Connector_02x08</text>
<text x="191.1" y="150.4">J2</text>
<text x="175.5" y="156.7">GND</text>
<text x="237.6" y="175.8">GND</text>
</g>
</svg>
